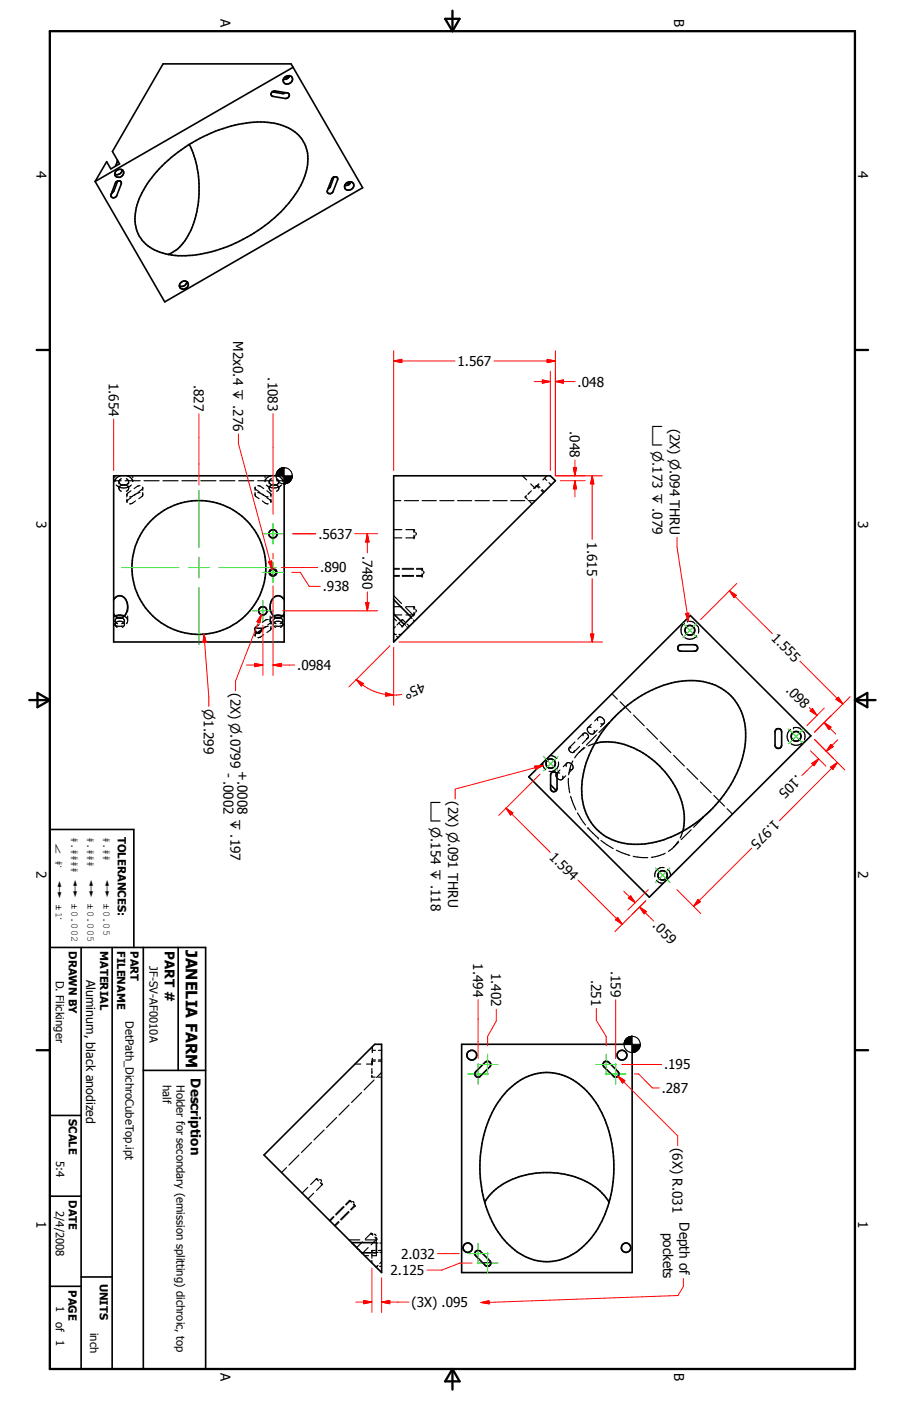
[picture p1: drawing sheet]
<svg xmlns="http://www.w3.org/2000/svg" width="279mm" height="432mm" viewBox="0 0 279 432" stroke-linecap="round" stroke-linejoin="round" font-family="sans-serif">
<g fill="none" stroke="#000" stroke-width=".51">
<path d="M83.8 28.4l1-.4 3.8 .7a.9 .9 0 0 1 .5 1.1 .9 .9 0 0 1-1.1 .6l-3.8-.7a.75 .75 0 0 1-.4-1.3zM83.9 28.3l3.2 .5 .9-.3M87.9 23.7a1.26 1.26 0 0 1 2-.1 1.26 1.26 0 0 1-.3 1.9 1.57 1.57 0 0 1-1.8 .2 1.24 1.24 0 0 1 .1-2zM89.1 23.7l-1.3 .1M89.3 23.4l-.6 .8-1.3 .3M90.4 20.7l-.7-1h-39.4l-15.6 27 2.2 3.8-2.7 1.6-1.3-2.3-3.6 6.1M90.4 20.7l21.4 37.2-61 35.1-21.5-37.1M90.4 20.7l-61.1 35.2M34.6 59l.2 .2M34.8 59.2l-.5 .6M35.7 52.8a1.24 1.24 0 0 1 1.7-.6 1.24 1.24 0 0 1 .5 1.7 1.28 1.28 0 0 1-1.6 .7 1.28 1.28 0 0 1-.8-1.6zM35.8 56a.88 .88 0 0 1 1-.3 .88 .88 0 0 1 .6 .8l-1.4 3.7a.9 .9 0 0 1-1 .8 .9 .9 0 0 1-.8-1z"/>
<path d="M36.2 49.4l-.6 1.8M36.3 55.8l-1.1 3-.4 .4M37.7 52.4a1.58 1.58 0 0 1-2.3 1.3M49.1 52a46.4 46.4 0 0 1 31.4-14.4 15.6 15.6 0 0 1 12.7 5.4 12.8 12.8 0 0 1 .4 12.2 39.2 39.2 0 0 1-17.4 17.9 39.4 39.4 0 0 1-23.2 5.5 12.6 12.6 0 0 1-10.4-6.5 14.9 14.9 0 0 1 1.7-13.6l1.8-2.8zM58.4 44.5a32.9 32.9 0 0 1 1.2 24.8 14.6 14.6 0 0 1-7.7 9.1M102.6 54.8a.84 .84 0 0 1 1-.4 .84 .84 0 0 1 .5 1.1l-1.4 3.5a.9 .9 0 0 1-1 .7 .9 .9 0 0 1-.7-1zM103 54.5l-1.1 3-.7 .7M106.6 56.6a1.29 1.29 0 0 1 2.1-.3 1.29 1.29 0 0 1-.4 2.1 1.2 1.2 0 0 1-1.7-.1 1.2 1.2 0 0 1 0-1.7zM108 56.5h-1.3M108.2 56a1.65 1.65 0 0 1-1.9 1.1M55.6 87.2a1.24 1.24 0 0 1 2-.4 1.24 1.24 0 0 1-.2 2 1.19 1.19 0 0 1-1.6 .1 1.19 1.19 0 0 1-.2-1.7zM57.6 86.8a1.58 1.58 0 0 1-2.3 1.3"/>
<path d="M35.1 146.6h52.5v51.3h-52.5zM121.4 146.6h48.3l1.6 1.6-49.9 49.7zM35.1 184.8a2.14 2.14 0 0 1 2.2-1.2 2.14 2.14 0 0 1 1.8 1.9 3.7 3.7 0 0 1-2.1 5l-.6-.1-.9-.5M35.1 189.2l.4 .7M35.6 189.9l1-.3 1.7 .3M36.4 190.4h1.1M78.7 193.6h2.5l-1 1.3a1.05 1.05 0 0 1-1.3 0 1.05 1.05 0 0 1-.2-1.3zM80.9 193.9l-1.6 1.2M84.4 189.9l1-.3 1.7 .3M85.2 190.4h1.1M87.6 184.8a2.16 2.16 0 0 0-2.3-1.1 2.16 2.16 0 0 0-1.7 1.8 3.7 3.7 0 0 0 2 5l.7-.1 .8-.5M87.6 189.2l-.5 .7"/>
<path d="M121.4 184.8l5.4 5.4-2.2 2.2-3.2-3.2M209.2 199.1l.8-.4h4.2a.99 .99 0 0 1 .9 1 .99 .99 0 0 1-.9 1h-4.2a1 1 0 0 1-.9-.5 1 1 0 0 1 .1-1.1zM163.1 239.4l49.8-49.7 37.2 37.1-49.9 49.7zM170.1 238.2a1 1 0 0 1 1.1-.2 1 1 0 0 1 .6 .9v4.1a1.01 1.01 0 0 1-.9 1 1.01 1.01 0 0 1-1.1-.8v-4.5zM183.4 229.2a19.5 19.5 0 0 1 15.8 3.5 26 26 0 0 1 11.8 19.1l-.1 2.7-.3 1.7M189.6 220.9a34.3 34.3 0 0 1 24.1-11.1 16.1 16.1 0 0 1 16.2 18.4 36.6 36.6 0 0 1-15.1 25.3 29.5 29.5 0 0 1-23.2 6.2 15.8 15.8 0 0 1-12.2-16.8 34.3 34.3 0 0 1 10.2-22zM239.3 224.9a1.03 1.03 0 0 1 1.1-.3 1.03 1.03 0 0 1 .6 1v4.1a1.02 1.02 0 0 1-1 1 1.02 1.02 0 0 1-1-1v-4.1zM169.8 241.9l1.7 1.8M15.4 292h48v129.9h-48v-166.2h25.9v36.3M25 292v129.9M34.6 292v129.9M44.2 292v129.9"/>
<path d="M54.9 292v37.9M44.2 329.9h19.2M142.4 321.9h52.5v70.3h-52.5zM146.7 330.3l2.9-2.9a1 1 0 0 1 1.5 0 1 1 0 0 1-.1 1.4l-2.9 2.9a.99 .99 0 0 1-1.4 0 .99 .99 0 0 1 0-1.4zM156.3 336.3a16.1 16.1 0 0 1 19.7-3.9 27.6 27.6 0 0 1 12.4 18.8 37.5 37.5 0 0 1-6 30.3 17.1 17.1 0 0 1-16.5 7.1 21.5 21.5 0 0 1-14.6-13.2 38.8 38.8 0 0 1 2.2-35.6zM186.2 327.4l.8-.3 .7 .3 2.9 2.9a.99 .99 0 0 1 0 1.4 .99 .99 0 0 1-1.4 0l-3-2.9-.2-.7zM15.4 343.8h9.6M15.4 368.7h9.6M149.5 370.5a19.9 19.9 0 0 1 14.7-8.8 26 26 0 0 1 20.9 5.4l1.3 1.3 1.4 2.1M15.4 396.5h9.6M25 393.6h9.6M108.5 383l-27.1-27 34.2-34.1h2.1v70.3l-6.2-6.1"/>
<path d="M108.5 383l3 3.1M108.5 383h7.6v3.1h-4.6M146.8 385.6l.4-.2 .8 .1 3 3.1a1 1 0 0 1 .1 1.4 1 1 0 0 1-1.5 0l-3-3.1-.2-.5zM148.8 389.2h2.5"/>
<circle cx="61.3" cy="174.9" r="20.6"/>
<circle cx="84.2" cy="164.5" r="1.26"/>
<circle cx="84.2" cy="176.4" r=".97"/>
<circle cx="81" cy="188.3" r="1.26"/>
<circle cx="212.8" cy="194.3" r="1.5"/>
<circle cx="169.8" cy="235.4" r="1.42"/>
<circle cx="245.5" cy="226.9" r="1.51"/>
<circle cx="204.3" cy="269.8" r="1.44"/>
<circle cx="145.5" cy="325.2" r="1.52"/>
<circle cx="191.8" cy="325.2" r="1.51"/>
<circle cx="144.2" cy="384.5" r="1.44"/>
<circle cx="193.1" cy="384.6" r="1.44"/>
</g>
<g fill="none" stroke="#000" stroke-width=".35">
<path d="M35.1 148.2h2.3M35.4 146.6v.7M35.4 147.9v.6M35.8 149.5a3.5 3.5 0 0 0 4.7 0M36.7 148.5l.2 .6 1 .4M36.7 150.5l.2 .6 .5 .3M36.7 148.5v.6M36.7 149.8v.7M37.3 146.6l-1.4 .7-.5 1M37.4 147.6l-.5 .3-.2 .6M37.9 149.5l1.1 .1 .7 .7M37.9 149.5l-1 .4-.2 .6"/>
<path d="M38.6 148.2h4.6M38.9 147.6l.7 .5 .1 1M39.1 146.6a2.29 2.29 0 0 1 1.8 1.7M39.1 154.6l.1 .3M39.1 152.4l.1 .3M39.1 152.4v.8M39.1 153.9v.7M39.7 148.7l-.7 .7-1.1 .1M39.7 149.8l-.1 1.1-.7 .5M40.4 153.4l-1.3 1.2M40.4 151.3l-1.3 1.1M40.9 146.6v.7"/>
<path d="M40.9 147.9v.6M41.8 154.4l-1 .7-.8 .2M41.8 152.3l-1.2 .8-.6 .1M43.2 149.7a2.26 2.26 0 0 0-1.8 .9M43.2 151.8l-.9 .2-.9 .7M43.9 150.1l.1 1M43.9 152.2l.1 .2M44 151.8l-.1 1.1-1.1 .8M44 150.4l-.1 .3-1.1 .9M44.4 148.2h4.7M50.2 148.2h4.7M56.1 148.2h4.6"/>
<path d="M61.9 148.2h4.7M67.8 148.2h4.6M73.6 148.2h4.7M78.7 151.8l.1 1.1 1.1 .8M78.7 150.4l.2 .5 1 .7M78.7 150.1v1M78.7 152.2v.2M79.5 148.2h4.6M79.5 149.7l.6 .1 1.2 .8M79.5 151.8l.8 .2 1 .7M80.9 154.4l.9 .7 .9 .2M80.9 152.3l1.1 .8 .7 .1"/>
<path d="M81.7 146.6v.7M81.7 147.9v.6M82.2 149.5a3.4 3.4 0 0 0 4.6 0M82.3 151.3l1.1 .8 .2 1.1M82.3 153.4l1.1 .8 .2 .4M83 149.8v.9l.7 .7M83 148.7a1.69 1.69 0 0 0 3 0M83 150.3a1.72 1.72 0 0 1 3 0M83.6 146.6a2.15 2.15 0 0 0-1.8 1.7M83.6 153.9l-.1 1M83.6 152.6l-.1 .1M83.7 147.6l-.7 .7v.8"/>
<path d="M85.3 148.2h2.3M85.3 147.6l.6 .5 .1 1M85.4 146.6l1.3 .7 .5 1M86 149.8l-.1 1.1-.6 .5M87.2 146.6v.7M87.2 147.9v.6M121.4 154.3h2.2M124.7 154.3h4.4M130.2 154.3h4.3M135.6 154.3h4.4M141.1 154.3h4.4M146.5 154.3h4.4"/>
<path d="M152 154.3h4.4M157.5 154.3h4.3M161.1 146.6l1.3 1.3M162.3 152.8l-.3 .4 .6 .7M162.9 154.3h2.2M163.4 154.6l.7 .7M163.7 149.1l1.2 1.3 1.3-1.3M163.9 151.3l-1.1 1.1M165.3 149.8l-.8 .8M165.4 149.7h.1M165.4 149.7v.1M165.4 149.7l.8 .7"/>
<path d="M165.8 149.5l.7 .7M166.9 151.1l.7 .7M167.2 150.9l.7 .7M167.9 147.4l.7 .7M168.7 146.6l-1.3 1.3M169.3 148.8l.7 .6M121.4 165.8h2.5M121.4 163.2h2.5M121.4 177.4h1.8M121.4 175.4h1.8M124 177.4h3.6M124 175.4h3.6"/>
<path d="M125.2 165.8h2.5M125.2 163.2h2.5M127.7 163.2v.9M127.7 165v.8M127.7 163.2l.2 .5M127.9 165.4l-.2 .4M128.2 164.1l.2 .4-.2 .5M128.4 175.4h1.8l.2 .3M130.2 175.2v.8M130.2 176.8v.8M130.4 177l-.2 .4h-1.8M130.6 176.1l.2 .3-.2 .3"/>
<path d="M35.1 192.4a2.9 2.9 0 0 0 2.7 .5M35.2 190.1l-.1 .1M35.5 192.5a1.53 1.53 0 0 1 1.4-1.1 1.53 1.53 0 0 1 1.5 1.1M35.5 192.5l.7 .8M35.5 191.3v.4M35.5 192.1v.4M35.6 189.9l-.2 .1M36.4 190.4a1.03 1.03 0 0 0-.9 1.2l.8 .6M37.5 190.4a.94 .94 0 0 1 .9 .9 .94 .94 0 0 1-.9 .9M38.3 189.9l.8 .6 .3 .8M38.4 192.5l-.7 .8M38.4 191.3v.4"/>
<path d="M38.4 192.1v.4M39.4 191.3l-.4 .9M39.4 187v1.5M39.4 189.9v1.4M78.7 193.8v.6M78.7 195.2v.9M78.7 193.5v.1M79 195.2l-.3 .6M79.3 195.1l-.1 .1M79.9 192.5l-1.1 .8M81.2 193.7l-.3 .2M81.3 195.6l-1 .7-.8 .2"/>
<path d="M81.8 193.1l-.6 .5M82.7 193l-1.2 .5M82.7 191h-.7l-1.1 .8M83.3 189.9v1.6l.4 .7M83.3 187v1.5M83.5 191.3l.1 1.1M83.5 193.5l.1 .1M83.6 193l-.2 1.1-1.1 .8M83.6 191.6l-.2 .4-.9 .6M84.3 192.3a1.55 1.55 0 0 1 1.5-.9 1.55 1.55 0 0 1 1.4 1.1M84.3 192.1v.6l.7 .6M84.3 191.4l.2 .4 .6 .4"/>
<path d="M84.4 189.9l-.8 .6-.3 .8M85.2 190.4l-.8 .6-.1 .7M86.3 190.4a.97 .97 0 0 1 .8 1.2l-.7 .6M86.4 192.2h.1M87.1 189.9l.2 .1M87.2 192.5l-.7 .8M87.2 191.3v.4M87.2 192.1v.4M87.5 190.1l.1 .1M87.6 192.4a2.9 2.9 0 0 1-2.7 .5M121.4 183.6l2.4 2.4M121.4 190.5l.9 .8"/>
<path d="M121.4 189.5h2.5M121.4 187h2.5M121.4 195.2l.5 .4M121.4 195.5h.8M121.9 193.1l-.5 .5M122.3 196.1l.5 .5M123 195.5h.8M123.1 192.2l.9 .8 .2-.2M123.4 191.7l-1 .9M123.7 191.3l.4-.4 .7 .7M124.6 192.4l-.2 .2M124.7 192.3l.4 .4"/>
<path d="M125.1 187.2l2.3 2.4-.2 .2M125.2 189.5h2.5M125.2 187h2.5M125.4 193.1l.4 .4M125.6 192.4l.7 .6M126.7 190.3l.4 .4M127 190l-.2 .2M127.5 191.1l.3 .4M127.7 187v.8M127.7 188.7v.8M127.7 187l.2 .4M127.9 189.1l-.2 .4"/>
<path d="M128.2 187.8l.2 .5-.2 .4M211 192.1a2.74 2.74 0 0 0-.5 3.7M211.9 191.6h.1M212 191.6a2.01 2.01 0 0 1 2.3 .6M214.8 192.7a2.16 2.16 0 0 1 .5 2.4M214.9 196a2.73 2.73 0 0 1-3.7 .6M188.7 213.8l1.7 1.7M191.2 216.3l3.3 3.3M167.4 235.1l.2 1.2 .7 .9M169.6 232.9l1.1 .2 1 .7M172.2 234.9a2.41 2.41 0 0 1-2.9 2.8M172.6 238.3a.85 .85 0 0 0-1.1 .3 .85 .85 0 0 0 .2 1.1 .97 .97 0 0 0 1.1 .7 .97 .97 0 0 0 .8-1l-.1-.2"/>
<path d="M172.7 237.3l-1.1 1.1M174.5 239.1l-1.1 1.1M174.8 235.2l-1.1 1.1M174.8 235.2a1.36 1.36 0 0 1 1.5 .3 1.36 1.36 0 0 1 .3 1.5l-1.1 1.1M174.8 235.2l-.3 .6 .1 .4M175.3 239.9v2.2l.4 2.2M175.6 237.2h.8M176 230.3a.65 .65 0 0 0-.6 .4 .65 .65 0 0 0 .2 .7l1 .6 .5-.6M176.7 234.5l-.7 1.5-.6 2.8M177.3 228.7l-1.7 1.7M178.6 231.9l-1.4 1.7M178.7 230.1l-1.7 1.7"/>
<path d="M179.8 226.5v-.2a.91 .91 0 0 1 1.3-.1 .91 .91 0 0 1 0 1.3l-.2 .1M179.9 226.1l-1.7 1.7M180.1 230.4l-1.5 1.5M180.4 230.5l-1.8 1.4M181.3 227.4l-1.7 1.8M181.4 224.2h.9M182.4 223.2l-1.1 1.1a1.43 1.43 0 0 0 1.6 1.9l1.2-1.2M183.2 225.1v.9M183.4 222.2l1-1.1a1.24 1.24 0 0 1 1.7 .4 1.24 1.24 0 0 1-.2 1.6h-.6M183.4 229.2l-2 .7M183.9 226.5l-3.1 3.1M184.3 221.3v.8"/>
<path d="M186.2 223l-1 1M187.8 222.7l-3.1 3.1M190.1 220.4l-1.5 1.6M195.4 220.4l3.3 3.3M199.5 224.5l3.3 3.3M203.6 228.6l3.3 3.3M207.7 232.8l3.3 3.3M211.9 236.9l3.3 3.3M243.8 224.8a2.7 2.7 0 0 0-.6 3.7M244.7 224.3h1.6l.8 .6M247.6 225.3a2.12 2.12 0 0 1 .5 2.5M247.6 228.7a2.72 2.72 0 0 1-3.6 .5"/>
<path d="M176 245.4l1.6 4.2M178.1 250.6l2.5 3.7M181.3 255.1l3.2 3.2M185.3 259l3.8 2.5M209.2 259.2l-1.4 1.9M209.3 259.5l-3.2 2.9M210.6 256.2l-.8 2.1M213.1 255.7l-3 3.1M216 241l3.3 3.3M217 251.9l-3.1 3.1M219.3 249.6l-1.5 1.5M220.1 245.2l3.3 3.3"/>
<path d="M224.2 249.3l1.7 1.6M190.1 262l4.1 1.7M195.3 263.9l2.3 .4h2.2M202.4 271.3l1.1 .8 1.1 .1M204.8 267.4a2.44 2.44 0 0 0-2.9 2.9M205.1 263l-2.2 .8-2 .4M205.9 267.9l.6 .6 .3 1.5M109.5 328h1.8M111.5 336.7l-3.1 3.1M114.7 327.3v1M114.7 329.3v1.6M114.7 331.4v.6h1"/>
<path d="M114.8 322.6v1.8M114.8 326.2v1.8h-1.8M114.8 323.7h1M114.8 326.7h1M115.4 332.9l-3.1 3.1M115.7 327.1l-1 .1M116.7 327.1h1M116.7 332h1M116.7 323.7h1M116.7 326.7h1M117.7 330.5l-1.6 1.6M88.3 359.9l-1.5 1.5"/>
<path d="M92.2 356l-3.1 3.1M96.1 352.1l-3.1 3.1M99.9 348.3l-3.1 3.1M103.8 344.4l-3.1 3.1M107.7 340.6l-3.1 3.1M94.9 366l-1.7 1.7M96.7 367.7l-1.7 1.8M97.6 363.3l.6 .6M97.6 363.3l.4 .1M97.6 363.3l-1.8 1.8M98.6 363.6l.4 .1 .1 .5M98.8 364.5l.6 .6"/>
<path d="M99.3 364.6l.1 .5M99.4 365.1l-1.8 1.8M103 375.1l-1.2 1.2M104.4 376.5l-1.2 1.2M106.1 372l-2.5 2.5M107.5 373.4l-2.5 2.4M107.8 370l.6 .5M107.8 370h.1M108.3 370.2l-.3-.1-1.3 1.3M108.7 370.3l.4 .1 .1 .4M109 371.1l.6 .6M109.3 371.1v.4l-1.2 1.3"/>
<path d="M107.6 382.1h3.4M111.8 382.8l-1.8 1.7M112.4 387h1.3M112.6 382.1h3.5v.3M113.5 384.5l-1.7 1.8M114.4 380.1l.6 .6M114.4 380.1l.5 .1M114.4 380.1l-1.8 1.8M114.7 386.5v1.3M114.7 388.5v.7M115.4 380.4l.4 .1 .2 .4M115.6 381.3l.6 .6"/>
<path d="M115.7 385.4h-1v.6M115.7 390.3h.7M116.1 382.7v.3M116.1 386.1v.3M116.1 386.7v.3h-1.2M116.1 383.1h.5M116.1 386h.5M116.1 381.4l.1 .5M116.2 381.9l-1.8 1.8M116.6 390l-.6 .6M116.7 385.4h1M117.1 390.3h.6"/>
<path d="M117.1 383.1h.6M117.1 386h.6M117.7 388.9l-.6 .5"/>
</g>
<g fill="#000">
<circle cx="162" cy="153.2" r=".18"/>
<circle cx="127.7" cy="165.8" r=".18"/>
<circle cx="130.2" cy="177.6" r=".18"/>
<circle cx="130.2" cy="175.2" r=".18"/>
<circle cx="78.7" cy="193.5" r=".18"/>
<circle cx="124" cy="193" r=".18"/>
<circle cx="124.4" cy="192.6" r=".18"/>
<circle cx="127.4" cy="189.6" r=".18"/>
<circle cx="176" cy="230.3" r=".18"/>
<circle cx="177.1" cy="231.4" r=".18"/>
<circle cx="179.8" cy="226.5" r=".18"/>
<circle cx="180.9" cy="227.6" r=".18"/>
<circle cx="244.7" cy="224.3" r=".18"/>
<circle cx="248.1" cy="227.8" r=".18"/>
<circle cx="181.3" cy="255.1" r=".18"/>
<circle cx="184.5" cy="258.3" r=".18"/>
<circle cx="114.4" cy="380.1" r=".18"/>
<circle cx="114.7" cy="385.4" r=".18"/>
<circle cx="116.1" cy="382.1" r=".18"/>
<circle cx="116.2" cy="381.9" r=".18"/>
</g>
<g fill="none" stroke="#000" stroke-width=".31">
<path d="M83.4 175.4a1.26 1.26 0 0 0-.2 1.8 1.26 1.26 0 0 0 1.9 0 1.26 1.26 0 0 0-.2-1.8M121.4 177.6h1.8M121.4 175.2h1.8M124 177.6h3.6M124 175.2h3.6M128.4 177.6h1.8M128.4 175.2h1.8M102.8 374.9l-1.2 1.2M104.6 376.7l-1.3 1.2M105.9 371.8l-2.4 2.5M107.7 373.5l-2.5 2.5M107.8 370l-1.2 1.2"/>
<path d="M109.6 371.7l-1.3 1.3"/>
</g>
<g fill="none" stroke="#000" stroke-width=".71">
<path d="M15.4 9.6h248.3v412.3h-248.3zM137.3 5.8h4.4l-2.2 3.8zM139.5 3.3v6.3M11.3 107.9h4.1M263.7 107.9h4M9 215.8h6.4M11.6 213.6l3.8 2.2-3.8 2.2zM263.7 215.8h6.3M263.7 215.8l3.8-2.2v4.4zM11.3 323.7h4.1M263.7 323.7h4M139.5 421.9v6.4"/>
<path d="M139.5 421.9l2.2 3.8h-4.4z"/>
</g>
<g fill="none" stroke="#00df00" stroke-width=".31">
<path d="M61.3 151.1v17.6M37.5 174.9h17.7M58.2 174.9h6.3M61.3 171.7v6.4M67.5 174.9h17.7M81 164.5h6.4M81 176.4h6.4M84.2 161.3v6.4M84.2 173.2v6.4M61.3 181.1v17.6M77.9 188.3h6.3M81.1 185.1v6.3"/>
<path d="M144.2 331h6.4M147.2 328.1h6.3M147.4 327.8v6.4M150.4 324.9v6.4M183.8 328.1h6.3M186.7 331h6.3M186.9 324.9v6.4M189.9 327.8v6.4M144.2 386.4h6.4M147.2 389.3h6.3M147.4 383.2v6.4M150.4 386.1v6.4"/>
</g>
<path d="M177.3 144.1v2.5" fill="none" stroke="#f00" stroke-width=".31"/>
<path d="M176.8 144.1h1l-.5 2.5z" fill="#f00"/>
<path d="M176.8 144.1h1l-.5 2.5zM177.3 148.2v2.5" fill="none" stroke="#f00" stroke-width=".31"/>
<path d="M177.3 148.2l.5 2.5h-1z" fill="#f00"/>
<path d="M171.3 146.6h9.2M172.8 148.2h7.7M177.3 148.2l.5 2.5h-1zM177.3 141.8v2.3M177.3 150.7v2.5M182.6 146.6v2.5" fill="none" stroke="#f00" stroke-width=".31"/>
<path d="M182.6 146.6l.5 2.5h-1z" fill="#f00"/>
<path d="M182.6 146.6l.5 2.5h-1zM182.6 195.4v2.5" fill="none" stroke="#f00" stroke-width=".31"/>
<path d="M182.1 195.4h1l-.5 2.5z" fill="#f00"/>
<path d="M171.3 117.6h2.4M171.3 146.6h14.5M182.6 149.1v17.1M182.6 178.3v17.1M123 197.9h62.8M182.1 195.4h1l-.5 2.5z" fill="none" stroke="#f00" stroke-width=".31"/>
<path d="M171.3 117.6l2.4-.5v1z" fill="#f00"/>
<path d="M167.3 117.6h2.4M171.3 117.6l2.4-.5v1z" fill="none" stroke="#f00" stroke-width=".31"/>
<path d="M167.3 117.1l2.4 .5-2.4 .5z" fill="#f00"/>
<path d="M164.7 117.6h2.6M167.3 117.1l2.4 .5-2.4 .5zM168.7 111.3h2.6M169.7 114.4v30.6M171.3 114.4v32.2M173.7 117.6h3.7" fill="none" stroke="#f00" stroke-width=".31"/>
<path d="M168.7 110.7l2.6 .6-2.6 .5z" fill="#f00"/>
<path d="M121.4 111.3h2.5M168.7 110.7l2.6 .6-2.6 .5z" fill="none" stroke="#f00" stroke-width=".31"/>
<path d="M121.4 111.3l2.5-.6v1.1z" fill="#f00"/>
<path d="M121.4 111.3l2.5-.6v1.1zM121.4 108.1v36.9M123.9 111.3h16.4M152.4 111.3h16.3M171.3 108.1v38.5M61.3 127.6v21.9M84.2 127.5v31M86.8 174.9h11.2M90 176.4h2.6l2.7 4.3h3.5M90.3 164.5h7.1M62.9 195.5l.2 2.5" fill="none" stroke="#f00" stroke-width=".31"/>
<g fill="none" stroke="#000" stroke-width=".31">
<path d="M85.1 146.6l2.5-2.5v2.5zM85.2 146.3l2.4-2.2-2.5 2.5zM85.2 145.9l2.4-1.8-2.4 2.2zM85.3 145.6l2.3-1.5-2.4 1.8zM85.5 145.3l2.1-1.2-2.3 1.5zM85.7 145l1.9-.9zM85.7 145l1.9-.9-2.1 1.2zM86 144.7l1.6-.6zM86.3 144.5l1.3-.4zM86.6 144.4l1-.3zM86.9 144.2l.7-.1zM87.6 149.1l.7-.1z"/>
<path d="M87.6 149.1l1.1-.2zM87.6 149.1l1.4-.4zM87.6 149.1l1.7-.6zM87.6 149.1l1.9-.8zM87.6 149.1l2.1-1.1zM87.6 149.1l2.3-1.4-.2 .3zM87.6 149.1l2.4-1.8-.1 .4zM87.6 149.1l2.5-2.1-.1 .3zM87.6 149.1l2.5-2.5v.4zM87.6 146.6h2.5l-2.5 2.5z"/>
<circle cx="87.6" cy="146.6" r="2.5"/>
</g>
<g fill="#000">
<path d="M85.1 146.6l2.5-2.5v2.5zM87.6 149.1l.7-.1zM87.6 149.1l1.1-.2zM87.6 149.1l1.4-.4zM87.6 149.1l1.7-.6zM87.6 149.1l1.9-.8zM87.6 149.1l2.1-1.1zM87.6 149.1l2.3-1.4-.2 .3zM87.6 149.1l2.4-1.8-.1 .4zM87.6 149.1l2.5-2.1-.1 .3zM87.6 149.1l2.5-2.5v.4zM86.9 144.2l.7-.1z"/>
<path d="M86.6 144.4l1-.3zM86.3 144.5l1.3-.4zM86 144.7l1.6-.6zM85.7 145l1.9-.9zM85.7 145l1.9-.9-2.1 1.2zM85.5 145.3l2.1-1.2-2.3 1.5zM85.3 145.6l2.3-1.5-2.4 1.8zM85.2 145.9l2.4-1.8-2.4 2.2zM85.2 146.3l2.4-2.2-2.5 2.5zM87.6 146.6h2.5l-2.5 2.5z"/>
</g>
<path d="M62.9 195.5l.7 2.4-1 .1z" fill="#f00"/>
<path d="M62.9 195.5l.7 2.4-1 .1zM62.9 195.5l1.5 19.3v3M80.6 189.4l-.9 2.4" fill="none" stroke="#f00" stroke-width=".31"/>
<path d="M80.6 189.4l-.5 2.6-.9-.4z" fill="#f00"/>
<path d="M83.3 173l.6 2.5M80.6 189.4l-.5 2.6-.9-.4zM80.6 189.4l-8 20.5v3" fill="none" stroke="#f00" stroke-width=".31"/>
<path d="M82.8 173.2l1-.3 .1 2.6z" fill="#f00"/>
<path d="M35.1 129.2v15.8M73.5 133.7v3l10.4 38.8M82.8 173.2l1-.3 .1 2.6zM256.6 229.8l-1.8 1.8" fill="none" stroke="#f00" stroke-width=".31"/>
<path d="M210.5 192l2.3 2.3M212.8 194.3l-2.3 2.2M212.8 194.3l2.2 2.2M215 192l-2.2 2.3M167.6 233.1l2.2 2.3M169.8 235.4l-2.2 2.2M169.8 235.4l2.3 2.2M172.1 233.1l-2.3 2.3M243.2 224.7l4.5 4.5M247.7 224.7l-4.5 4.5M202.1 267.5l4.5 4.5M206.6 267.5l-4.5 4.5" fill="none" stroke="#00df00" stroke-width=".31"/>
<path d="M256.2 229.4l.7 .7-2.1 1.5z" fill="#f00"/>
<path d="M252.5 233.9l-1.8 1.8M256.2 229.4l.7 .7-2.1 1.5z" fill="none" stroke="#f00" stroke-width=".31"/>
<path d="M250.4 235.3l2.1-1.4-1.5 2.1z" fill="#f00"/>
<path d="M249.9 231.4l4.8 4.7M250.4 235.3l2.1-1.4-1.5 2.1zM250.7 235.7l-3.4 3.3M251.2 227.9l5.8 5.9M258.3 235l-1.8 1.8M258.4 228l-1.8 1.8" fill="none" stroke="#f00" stroke-width=".31"/>
<path d="M256.2 236.4l2.1-1.4-1.5 2.2z" fill="#f00"/>
<path d="M256.2 236.4l2.1-1.4-1.5 2.2zM215.6 277.5l-1.7 1.8" fill="none" stroke="#f00" stroke-width=".31"/>
<path d="M215.3 277.2l.7 .7-2.1 1.4z" fill="#f00"/>
<path d="M251.2 227.9l9.3 9.4M254.2 222.7l1.7 1.8M256.5 236.8l-16.1 16.1M208.7 274.2l7.4 7.4M215.3 277.2l.7 .7-2.1 1.4zM231.8 261.4l-16.2 16.1" fill="none" stroke="#f00" stroke-width=".31"/>
<path d="M254.2 222.7l2.1 1.4-.7 .7z" fill="#f00"/>
<path d="M250.2 218.7l1.8 1.8M254.2 222.7l2.1 1.4-.7 .7z" fill="none" stroke="#f00" stroke-width=".31"/>
<path d="M250.5 218.4l1.5 2.1-2.1-1.4z" fill="#f00"/>
<path d="M249.6 218.1l.6 .6M250.5 218.4l1.5 2.1-2.1-1.4zM254.2 218.2l-5.4 5.4M258.1 215.2l1.8 1.8M255.9 224.5l1.8 1.7M256.4 220.5l-5.2 5.2" fill="none" stroke="#f00" stroke-width=".31"/>
<path d="M257.8 215.6l.7-.7 1.4 2.1z" fill="#f00"/>
<path d="M225 182.1l1.7 1.8M257.8 215.6l.7-.7 1.4 2.1z" fill="none" stroke="#f00" stroke-width=".31"/>
<path d="M225 182.1l2.1 1.4-.7 .7z" fill="#f00"/>
<path d="M227.2 179.8l-11.1 11.2M225 182.1l2.1 1.4-.7 .7zM226.7 183.9l11.5 11.4M246.7 203.8l11.4 11.4M262.2 214.8l-11 10.9M197.2 279.6l1.8 1.7" fill="none" stroke="#f00" stroke-width=".31"/>
<path d="M197.2 279.6l2.1 1.4-.7 .6z" fill="#f00"/>
<path d="M194.1 276.4l1.8 1.8M197.2 279.6l2.1 1.4-.7 .6z" fill="none" stroke="#f00" stroke-width=".31"/>
<path d="M194.5 276.1l1.4 2.1-2.1-1.4z" fill="#f00"/>
<path d="M192.4 274.7l1.7 1.7M194.5 276.1l1.4 2.1-2.1-1.4zM199.1 277.7l-4.1 4.1M199.9 274.2l-6.3 6.3M190.1 283.1l1.8 1.8M199 281.3l2.6 2.6" fill="none" stroke="#f00" stroke-width=".31"/>
<path d="M190.5 282.7l1.4 2.2-2.1-1.4z" fill="#f00"/>
<path d="M156 249.1l1.8 1.8M190.5 282.7l1.4 2.2-2.1-1.4z" fill="none" stroke="#f00" stroke-width=".31"/>
<path d="M156 249.1l2.2 1.4-.8 .7z" fill="#f00"/>
<path d="M166.5 238.6l-12.7 12.7M167.5 236l-2.5 .6M156 249.1l2.2 1.4-.8 .7zM157.8 250.9l11.9 11.8M178.2 271.2l11.9 11.9M199.1 277.7l-9.4 9.4" fill="none" stroke="#f00" stroke-width=".31"/>
<path d="M164.9 236.1l2.6-.1-2.3 1.1z" fill="#f00"/>
<path d="M211.9 189.1l.4 2.4M164.9 236.1l2.6-.1-2.3 1.1zM167.5 236l-27.1 7.2v3" fill="none" stroke="#f00" stroke-width=".31"/>
<path d="M211.5 189.1l.9-.1-.1 2.5z" fill="#f00"/>
<path d="M208.8 165.6v3l3.5 22.9M211.5 189.1l.9-.1-.1 2.5zM147.4 308.1v18.1M153 311.1v3.6l-2.6 4.7v2.9M183.9 310.8v3.7l3 4.9v2.9M189.9 308.1v18.1M190.6 331.7l1.8 1.8M191.7 328.1h12.3M195.7 331h1.2l4.3 4.3h2.1M134.9 386.4h6.7M145.6 389.3h-3.8l-5.5 2.2h-4.6" fill="none" stroke="#f00" stroke-width=".31"/>
<g fill="none" stroke="#000" stroke-width=".31">
<path d="M193.3 320l1.6-.6zM193.6 319.8l1.3-.4zM193.9 319.6l1-.2zM194.2 319.5l.7-.1zM192.4 321.9l2.5-2.5v2.5zM192.5 321.5l2.4-2.1-2.5 2.5zM192.5 321.2l2.4-1.8-2.4 2.1zM192.7 320.8l2.2-1.4-2.4 1.8zM192.8 320.5l2.1-1.1-2.2 1.4zM193 320.3l1.9-.9zM193 320.3l1.9-.9-2.1 1.1zM194.9 324.4l.8-.1z"/>
<path d="M194.9 324.4l1.1-.3zM194.9 324.4l1.4-.4zM194.9 324.4l1.7-.6zM194.9 324.4l1.9-.9zM194.9 324.4l2.2-1.1zM194.9 324.4l2.3-1.5-.1 .4zM194.9 324.4l2.4-1.8-.1 .3zM194.9 324.4l2.5-2.2-.1 .4zM194.9 321.9h2.5l-2.5 2.5zM197.4 321.9v.3l-2.5 2.2z"/>
<circle cx="194.9" cy="321.9" r="2.5"/>
</g>
<g fill="#000">
<path d="M194.2 319.5l.7-.1zM193.9 319.6l1-.2zM193.6 319.8l1.3-.4zM193.3 320l1.6-.6zM193 320.3l1.9-.9zM193 320.3l1.9-.9-2.1 1.1zM192.8 320.5l2.1-1.1-2.2 1.4zM192.7 320.8l2.2-1.4-2.4 1.8zM192.5 321.2l2.4-1.8-2.4 2.1zM192.5 321.5l2.4-2.1-2.5 2.5zM192.4 321.9l2.5-2.5v2.5zM194.9 324.4l.8-.1z"/>
<path d="M194.9 324.4l1.1-.3zM194.9 324.4l1.4-.4zM194.9 324.4l1.7-.6zM194.9 324.4l1.9-.9zM194.9 324.4l2.2-1.1zM194.9 324.4l2.3-1.5-.1 .4zM194.9 324.4l2.4-1.8-.1 .3zM194.9 324.4l2.5-2.2-.1 .4zM197.4 321.9v.3l-2.5 2.2zM194.9 321.9h2.5l-2.5 2.5z"/>
</g>
<path d="M190.6 331.7l2.1 1.4-.7 .7z" fill="#f00"/>
<path d="M190.6 331.7l2.1 1.4-.7 .7zM192.4 333.5l16.6 16.6v3M117.7 401.3h2.5" fill="none" stroke="#f00" stroke-width=".31"/>
<path d="M117.7 401.3l2.5-.5v1z" fill="#f00"/>
<path d="M112.2 401.3h2.5M117.7 401.3l2.5-.5v1z" fill="none" stroke="#f00" stroke-width=".31"/>
<path d="M112.2 400.8l2.5 .5-2.5 .5z" fill="#f00"/>
<path d="M119 214l2.4 .2M114.7 390.8v13.7M117.7 393.8v10.7M109.7 401.3h2.5M112.2 400.8l2.5 .5-2.5 .5zM120.2 401.3h6" fill="none" stroke="#f00" stroke-width=".31"/>
<path d="M119 213.5l2.4 .7-2.5 .3z" fill="#f00"/>
<path d="M109.9 209.4l1.9 1.7M119 213.5l2.4 .7-2.5 .3z" fill="none" stroke="#f00" stroke-width=".31"/>
<path d="M109.9 209.4l2.2 1.3-.7 .8z" fill="#f00"/>
<path d="M120.3 199l-12.7 12.7M121.4 199.5v17.9M109.9 209.4l2.2 1.3-.7 .8zM111.8 211.1a16.3 16.3 0 0 0 7.2 2.9M123.9 214l-2.5 .2M150.8 401.4h-2.5" fill="none" stroke="#f00" stroke-width=".31"/>
<path d="M148.3 401.4l2.5-.5 .1 1z" fill="#f00"/>
<path d="M113.3 164.5v2.5M210.7 394v2.5l-1.6 2.8-58.3 2.1M148.3 401.4l2.5-.5 .1 1z" fill="none" stroke="#f00" stroke-width=".31"/>
<path d="M113.3 164.5l.5 2.5h-1z" fill="#f00"/>
<path d="M113.3 164.5l.5 2.5h-1zM113.3 185.8v2.5" fill="none" stroke="#f00" stroke-width=".31"/>
<path d="M112.8 185.8h1l-.5 2.5z" fill="#f00"/>
<path d="M90.3 164.5h7.1M109.4 164.5h7.1M113.3 167v3.4M87.1 188.3h29.4M112.8 185.8h1l-.5 2.5zM113.3 182.4v3.4M78.5 205h2.6" fill="none" stroke="#f00" stroke-width=".31"/>
<path d="M78.5 204.5l2.6 .5-2.6 .5z" fill="#f00"/>
<path d="M78.5 204.5l2.6 .5-2.6 .5zM84.2 205h2.5" fill="none" stroke="#f00" stroke-width=".31"/>
<path d="M84.2 205l2.5-.5v1z" fill="#f00"/>
<path d="M84.2 170.6v1.7M81.1 192.7v15.5M84.2 180.6v7.6M84.2 188.3v19.9M76 205h2.5M84.2 205l2.5-.5v1zM86.7 205h4.2" fill="none" stroke="#f00" stroke-width=".31"/>
<text font-size="4.9" x="57.3" y="292.7" transform="rotate(90 57.3 292.7)">JANELIA FARM</text>
<g font-size="4.2">
<text x="68" y="5.8" transform="rotate(90 68 5.8)">A</text>
<text x="207.9" y="5.9" transform="rotate(90 207.9 5.9)">B</text>
<text x="11.3" y="52.8" transform="rotate(90 11.3 52.8)">4</text>
<text x="264.6" y="52.8" transform="rotate(90 264.6 52.8)">4</text>
<text x="71.9" y="105.2" transform="rotate(90 71.9 105.2)">M2x0.4 x .276</text>
<text x="141.1" y="112.8">1.567</text>
<text x="33.5" y="118" transform="rotate(90 33.5 118)">1.654</text>
<text x="59.8" y="118.7" transform="rotate(90 59.8 118.7)">.827</text>
<text x="82.6" y="116.3" transform="rotate(90 82.6 116.3)">.1083</text>
<text x="178.1" y="119.2">.048</text>
<text x="175.7" y="132.9" transform="rotate(90 175.7 132.9)">.048</text>
<text x="206.6" y="132.1" transform="rotate(90 206.6 132.1)">(2X) n.094 THRU</text>
<text x="11.3" y="160.7" transform="rotate(90 11.3 160.7)">3</text>
<text x="264.6" y="160.7" transform="rotate(90 264.6 160.7)">3</text>
<text x="98.2" y="166.1">.5637</text>
<text x="181.1" y="167.1" transform="rotate(90 181.1 167.1)">1.615</text>
<text x="111.8" y="171.2" transform="rotate(90 111.8 171.2)">.7480</text>
<text x="98.8" y="176.4">.890</text>
<text x="99.6" y="182.2">.938</text>
<text x="237.7" y="196.9" transform="rotate(45 237.7 196.9)">1.555</text>
<text x="91.7" y="206.5">.0984</text>
<text x="71.1" y="213.7" transform="rotate(90 71.1 213.7)">(2X) n.0799</text>
<text x="130.3" y="210.3" transform="rotate(157 130.3 210.3)">45°</text>
<text x="242.1" y="212.9" transform="rotate(45 242.1 212.9)">.098</text>
<text x="69.2" y="238.3" transform="rotate(90 69.2 238.3)">- .0002</text>
<text x="73.4" y="237.5" transform="rotate(90 73.4 237.5)">+.0008</text>
<text x="245.6" y="238.5" transform="rotate(135 245.6 238.5)">.105</text>
<text x="138.2" y="247" transform="rotate(90 138.2 247)">(2X) n.091 THRU</text>
<text x="238.6" y="252.4" transform="rotate(135 238.6 252.4)">1.975</text>
<text x="11.3" y="268.6" transform="rotate(90 11.3 268.6)">2</text>
<text x="169.2" y="264.4" transform="rotate(45 169.2 264.4)">1.594</text>
<text x="264.6" y="268.6" transform="rotate(90 264.6 268.6)">2</text>
<text x="201" y="285.5" transform="rotate(45 201 285.5)">.059</text>
<text x="145.9" y="296.9" transform="rotate(90 145.9 296.9)">1.494</text>
<text x="151.5" y="299.8" transform="rotate(90 151.5 299.8)">1.402</text>
<text x="188.3" y="299.2" transform="rotate(90 188.3 299.2)">.159</text>
<text x="182.3" y="301.9" transform="rotate(90 182.3 301.9)">.251</text>
<text x="204.8" y="329.6">.195</text>
<text x="204.1" y="336.9">.287</text>
<text x="207.4" y="353.9" transform="rotate(90 207.4 353.9)">(6X) R.031</text>
<text x="11.3" y="376.5" transform="rotate(90 11.3 376.5)">1</text>
<text x="209.5" y="376.7" transform="rotate(90 209.5 376.7)">Depth of</text>
<text x="264.6" y="376.5" transform="rotate(90 264.6 376.5)">1</text>
<text x="204.5" y="379.9" transform="rotate(90 204.5 379.9)">pockets</text>
<text x="123.7" y="387.9">2.032</text>
<text x="120.4" y="393">2.125</text>
<text x="126.9" y="402.9">(3X) .095</text>
<text x="68" y="423.2" transform="rotate(90 68 423.2)">A</text>
<text x="207.9" y="423.2" transform="rotate(90 207.9 423.2)">B</text>
</g>
<g font-size="4.1">
<text x="50.8" y="293.2" transform="rotate(90 50.8 293.2)">PART #</text>
<text x="58.8" y="332.4" transform="rotate(90 58.8 332.4)">Description</text>
</g>
<g font-size="4">
<text x="201.2" y="131.1" transform="rotate(90 201.2 131.1)">v n.173 x .079</text>
<text x="62.9" y="218.6" transform="rotate(90 62.9 218.6)">n1.299</text>
<text x="132.8" y="247" transform="rotate(90 132.8 247)">v n.154 x .118</text>
<text x="71.1" y="252.3" transform="rotate(90 71.1 252.3)">x .197</text>
</g>
<text font-size="3.8" x="26.5" y="301.9" transform="rotate(90 26.5 301.9)">Aluminum, black anodized</text>
<g font-size="3.5">
<text x="36.4" y="257.9" transform="rotate(90 36.4 257.9)">TOLERANCES:</text>
<text x="46.1" y="297.8" transform="rotate(90 46.1 297.8)">JF-SV-AF0010A</text>
<text x="17.2" y="302.3" transform="rotate(90 17.2 302.3)">D. Flickinger</text>
<text x="38.7" y="314.7" transform="rotate(90 38.7 314.7)">DetPath_DichroCubeTop.ipt</text>
<text x="50.2" y="334.3" transform="rotate(90 50.2 334.3)">half</text>
<text x="54.4" y="334.3" transform="rotate(90 54.4 334.3)">Holder for secondary (emission splitting) dichroic, top</text>
<text x="17.4" y="357.8" transform="rotate(90 17.4 357.8)">5:4</text>
<text x="17.2" y="373.2" transform="rotate(90 17.2 373.2)">2/4/2008</text>
<text x="21.2" y="397.6" transform="rotate(90 21.2 397.6)">PAGE</text>
<text x="17.2" y="407.5" transform="rotate(90 17.2 407.5)">of 1</text>
<text x="17.3" y="402.5" transform="rotate(90 17.3 402.5)">1</text>
<text x="27.9" y="410.8" transform="rotate(90 27.9 410.8)">inch</text>
</g>
<g font-size="3.4">
<text x="21.3" y="293.2" transform="rotate(90 21.3 293.2)">DRAWN BY</text>
<text x="30.9" y="293.2" transform="rotate(90 30.9 293.2)">MATERIAL</text>
<text x="36.2" y="293.2" transform="rotate(90 36.2 293.2)">FILENAME</text>
<text x="40.3" y="293.2" transform="rotate(90 40.3 293.2)">PART</text>
<text x="21.2" y="345" transform="rotate(90 21.2 345)">SCALE</text>
<text x="21.3" y="369.9" transform="rotate(90 21.3 369.9)">DATE</text>
<text x="30.8" y="395.6" transform="rotate(90 30.8 395.6)">UNITS</text>
</g>
<g font-size="3.1">
<text x="22.1" y="257.9" transform="rotate(90 22.1 257.9)">#.####</text>
<text x="27" y="257.9" transform="rotate(90 27 257.9)">#.###</text>
<text x="31.9" y="257.9" transform="rotate(90 31.9 257.9)">#.##</text>
<text x="17.2" y="265.1" transform="rotate(90 17.2 265.1)">#</text>
<text x="17.2" y="281.2" transform="rotate(90 17.2 281.2)">1</text>
<text x="22.1" y="280.8" transform="rotate(90 22.1 280.8)">0.002</text>
<text x="27" y="280.8" transform="rotate(90 27 280.8)">0.005</text>
<text x="31.9" y="280.8" transform="rotate(90 31.9 280.8)">0.05</text>
</g>
<g font-size="2.4">
<text x="17.2" y="260.2" transform="rotate(90 17.2 260.2)">a</text>
<text x="17.2" y="267" transform="rotate(90 17.2 267)">~</text>
<text x="17.2" y="271.4" transform="rotate(90 17.2 271.4)">#</text>
<text x="22.1" y="271.1" transform="rotate(90 22.1 271.1)">#</text>
<text x="27" y="271.1" transform="rotate(90 27 271.1)">#</text>
<text x="31.9" y="271.1" transform="rotate(90 31.9 271.1)">#</text>
<text x="17.2" y="279" transform="rotate(90 17.2 279)">`</text>
<text x="22.1" y="278.6" transform="rotate(90 22.1 278.6)">`</text>
<text x="27" y="278.6" transform="rotate(90 27 278.6)">`</text>
<text x="31.9" y="278.6" transform="rotate(90 31.9 278.6)">`</text>
<text x="17.2" y="283" transform="rotate(90 17.2 283)">~</text>
</g>
</svg>
